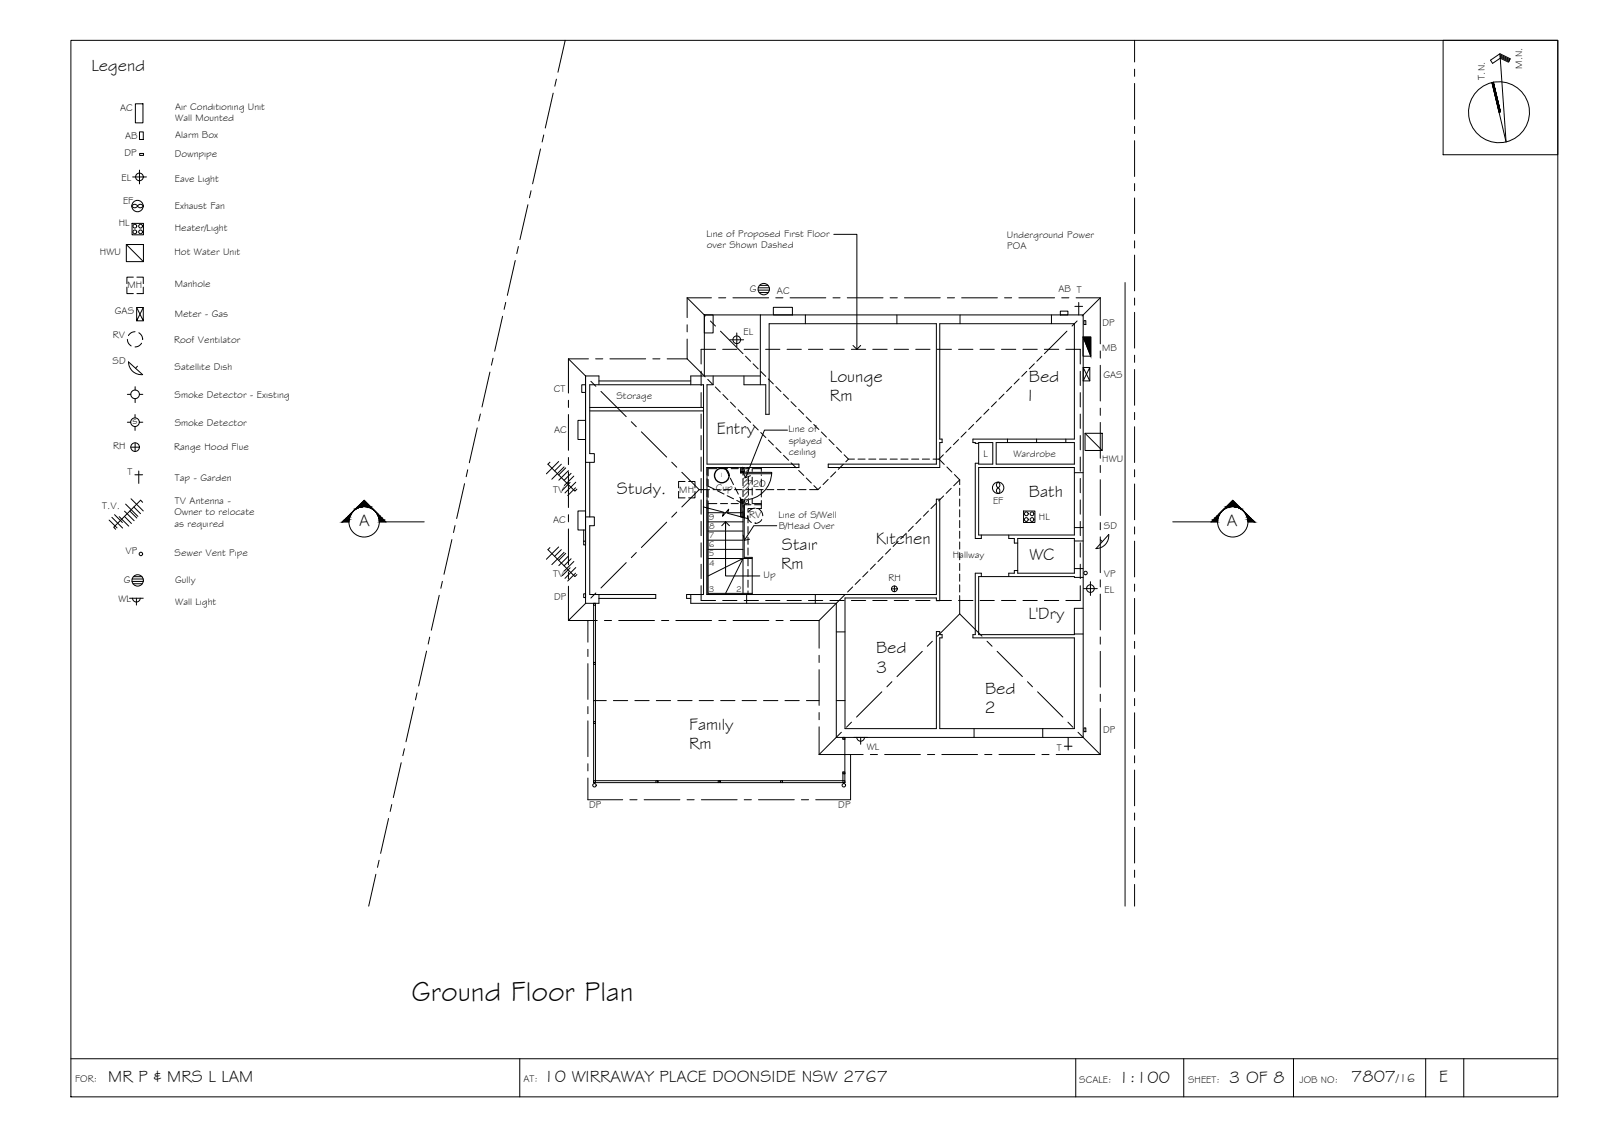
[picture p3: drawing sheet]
<svg xmlns="http://www.w3.org/2000/svg" width="420mm" height="297mm" viewBox="0 0 420 297" stroke-linecap="round" stroke-linejoin="round" font-family="sans-serif">
<!-- layer: BORDER -->
<g fill="none" stroke="#000" stroke-width=".26">
<path d="M18.6 10.6h390v277h-390zM378.5 10.6h30.1v30h-30.1zM393.4 14.1l2.7 1.3-.4 .9-2.2-1-2 1.3-.6-.8 2.5-1.7 1.6 23.1-3.7-15.6M393.4 14.4l2.6 1.2M393.4 14.7l2.5 1.2M393.5 15l2.3 1.1M391.7 21.6l1.8 7.8M18.6 277.6h390M136.3 277.6v10M282.1 277.6v10M310.5 277.6v10M339.2 277.6v10"/>
<path d="M373.9 277.6v10M383.9 277.6v10"/>
<circle cx="393.1" cy="29.4" r="8"/>
</g>
<!-- layer: SECTION POINT -->
<g fill="#000" stroke="#000" stroke-width=".26">
<path d="M92.3 134.4l.4-.4zM93.1 133.6l.5-.3zM93.8 132.8l1.7-1.6 1.7 1.6zM97.9 133.6l.4 .4zM98.3 134l.4 .4zM320.5 134l-.4 .4zM320.5 134l.4-.4zM321.7 132.8l1.6-1.6 1.7 1.6zM325.2 133.3l.6 .3zM326.1 134l.4 .4z"/>
<path d="M89.8 136.8l.6-.5h1.1zM89.8 136.8h1.7v-.5z"/>
<path d="M90.4 136.3l.5-.5h.7zM90.4 136.3h1.1l.1-.5z"/>
<path d="M91.4 135.3h.4l-.9 .5zM90.9 135.8h.7l.2-.5z"/>
<path d="M91.4 135.3l.6-.5zM91.4 135.3h.4l.2-.5z"/>
<path d="M92.3 134.4l-.5 .4zM91.8 134.8l.5-.4z"/>
<path d="M93.1 133.6l.5-.3zM93.1 133.6l-.4 .4z"/>
<path d="M93.6 133.1h.5l-.7 .2zM93.4 133.3l.7-.2z"/>
<path d="M93.6 133.1l1.1-.2zM93.6 133.1l1.1-.2z"/>
<path d="M93.8 132.8h1.4zM93.8 132.9l1.4-.1z"/>
<path d="M95.8 132.8h1.4zM96.4 132.9h.8z"/>
<path d="M96.4 132.9h.8l-.3 .2zM96.9 133.1h.5l-.2-.2z"/>
<path d="M96.9 133.1h.5v.2zM97.4 133.1v.2h.2z"/>
<path d="M97.4 133.3l.5 .3zM97.6 133.3l.4 .3z"/>
<path d="M98.7 134.4l.3 .4zM98.7 134.4l.3 .4h.2z"/>
<path d="M99 134.8h.2v.5zM99.2 134.8v.5h.4z"/>
<path d="M99.2 135.3h.4l-.2 .5zM99.6 135.3l-.2 .5h.7z"/>
<path d="M99.4 135.8h.7l-.6 .5zM99.5 136.3h1.1l-.5-.5z"/>
<path d="M99.5 136.3h1.1l-1.1 .5zM99.5 136.8h1.7l-.6-.5z"/>
<path d="M318.2 136.3l1.1 .5v-.5zM318.2 136.3l1.1 .5h-1.6z"/>
<path d="M318.7 135.8l.6 .5 .2-.5zM318.2 136.3l.5-.5 .6 .5z"/>
<path d="M319.2 135.3l.3 .5 .1-.5zM318.7 135.8l.5-.5 .3 .5z"/>
<path d="M319.7 134.8l-.1 .5 .3-.5zM319.7 134.8l-.1 .5h-.4z"/>
<path d="M320.1 134.4l-.2 .4zM319.7 134.8l.4-.4-.2 .4z"/>
<path d="M321.2 133.3l-.3 .3 .5-.3zM320.9 133.6l.3-.3z"/>
<path d="M321.4 133.1v.2l.5-.2zM321.4 133.1v.2h-.2z"/>
<path d="M321.6 132.9l.3 .2 .6-.2zM321.6 132.9l.3 .2h-.5z"/>
<path d="M321.7 132.8h1.3zM321.7 132.8l.8 .1z"/>
<path d="M323.6 132.8l1.5 .1zM323.6 132.8l1.5 .1z"/>
<path d="M324.2 132.9l1 .2zM324.2 132.9l1 .2z"/>
<path d="M324.7 133.1l.8 .2-.3-.2zM324.7 133.1l.8 .2z"/>
<path d="M325.2 133.3l.6 .3zM325.7 133.6l.4 .4z"/>
<path d="M326.5 134.4l.5 .4zM326.5 134.4l.5 .4h-.2z"/>
<path d="M326.8 134.8l.7 .5zM326.8 134.8l.7 .5h-.5z"/>
<path d="M327 135.3l.9 .5-.4-.5zM327 135.3l.9 .5h-.7z"/>
<path d="M327.2 135.8l1.3 .5-.6-.5zM327.2 135.8l1.3 .5h-1.2z"/>
<path d="M327.3 136.3l1.7 .5-.5-.5zM327.3 136.3l1.7 .5h-1.7z"/>
</g>
<g fill="none" stroke="#000" stroke-width=".26">
<path d="M91.5 136.8h-1.7l5.7-5.6 5.7 5.6M99.5 136.8h11.8M307.6 136.8h11.7M317.7 136.8l5.6-5.6 5.7 5.6h-1.7"/>
<circle cx="95.5" cy="136.8" r="4"/>
<circle cx="323.3" cy="136.8" r="4"/>
</g>
<!-- layer: SERVICES -->
<g fill="none" stroke="#000" stroke-width=".26">
<path d="M35.5 27.2h2v5h-2zM36.6 34.6h1v2h-1zM34.6 58.6h3v3h-3zM34.8 53.8a.86 .86 0 0 1 1.3 .2 .86 .86 0 0 1-1.5 0zM34.8 46.4h3.6M36.1 54a.86 .86 0 0 1 1.5 0M36.1 54a.86 .86 0 0 0 1.5 0M36.6 44.6v3.6M36.6 40.2h1v.5h-1zM33.1 64.1h4.5v4.5h-4.5zM33.1 64.1l4.5 4.5M33.3 75.3v1.7h1.7"/>
<path d="M35 72.7h-1.7v1.7M35.9 72.7h1.7v1.7M37.6 75.3v1.7h-1.7M198.8 76.1h3M198.9 75.5h2.9M199.1 76.7h2.4M199.2 74.8h2.2M282.9 79.3v3.3M33.4 89l.3 1.1 .7 .6M33.7 94.9l3.7 3.3a3.4 3.4 0 0 1-3.7-3.3zM35.4 87l-1.1 .3-.6 .7M35.8 80.6l1.8 3.5v-3.5"/>
<path d="M35.8 84.1l1.8-3.5h-1.8v3.5h1.8M36.1 96l-.6 .6M36.4 87.2l.7 .7 .3 1.1M37.1 90l-.6 .6-1.1 .4M37.4 89h.1M191.4 89.1h3.6M193.2 87.3v3.6M202.8 80.6h5v2h-5zM278.1 81.6h2v1h-2zM281.9 80.3h2M284 88.4v5h2.1l-2-5h2v5M284.1 99.9v-3.6l1.7 3.6"/>
<path d="M284.1 96.3h1.7v3.6h-1.7l1.7-3.6M284.3 84.1h.5v1h-.5zM33.4 103.4h.9M33.4 110.7h.9M34.3 117.2h2.3M35.4 108.7v.9M35.4 111.8v1.1M35.4 101.4v.9M35.4 104.5v1.1M35.4 116.1v2.3M36.6 103.4h.9M36.6 110.7h.9"/>
<path d="M151.6 110.2h2v5h-2zM152.6 100.9h1v2h-1zM284.6 113.6h4.5v4.5h-4.5zM284.6 113.6l4.5 4.5M28.6 136.3l2.1 2.1M29.3 135.6l2.9 2.8M30 134.9l2.1 2.1M31.3 135.5l2.5 2.4M32.6 135.4l1.9 1.8M32.7 134l2.5 2.5M32.9 132.2l3.3 3.2M34 134l1.9 1.8"/>
<path d="M34.4 130.8l3.2 3.2M35.1 132.9l1.8 1.8M35.4 124.5h2M36.4 123.5v3.2M37.4 131.7l-.5-.6-7.1 7.1 .5 .6M144.2 121.2l-.5 .5 7.1 7.1 .5-.6M146.5 121l-3.2 3.2M147.2 121.7l-1.7 1.8M147.9 122.4l-3.2 3.2M148.4 122.7l-1.9 1.8M149.1 123.4l-2.5 2.5M149.5 126.5l-2 2"/>
<path d="M149.8 124.1l-1.9 1.8M150.5 124.8l-2.5 2.5M150.9 127.9l-2 2M151 126.4l-2.8 2.8M151.6 134h2v5h-2zM153.1 139v2.9M153.6 139v2.9M178 128.8v1.7h1.7M179.7 126.2h-1.7v1.7M180.6 126.2h1.7v1.7M182.3 128.8v1.7h-1.7M196.1 135.2l.3 1.1 .7 .7"/>
<path d="M198.1 133.2l-1.2 .4-.6 .6M198.1 137.2h.1M199.1 133.5l.6 .6 .4 1.1M199.8 136.2l-.6 .7-1.1 .3M261.5 126.6l.3-.2a.86 .86 0 0 1 0 1.5 .86 .86 0 0 1-.3-1.3zM261.5 128.1l.3-.2a.86 .86 0 0 1 0 1.5 .86 .86 0 0 1-.3-1.3zM268.4 134h3v3h-3zM34 156.8h3.6M34.6 152.4h3M34.7 151.8h2.9M34.8 156.8a1.01 1.01 0 0 0 1 1 1.01 1.01 0 0 0 1-1M34.9 153h2.4"/>
<path d="M35 151.2h2.2M35.8 156.8v1.8M144.2 143.6l-.5 .5 7.1 7.1 .5-.6M146.5 143.4l-3.2 3.2M147.2 144.1l-1.7 1.8M147.9 144.8l-3.2 3.2M148.4 145.1l-1.9 1.8M149.1 145.8l-2.5 2.5M149.5 148.9l-2 2M149.8 146.5l-1.9 1.8M150.5 147.2l-2.5 2.5M150.9 150.3l-2 2"/>
<path d="M151 148.8l-2.8 2.8M153.1 155.7h.5v1h-.5zM153.1 141.9h.5v1h-.5zM233.8 154.4h1.5M234.6 153.6v1.5M284.2 154.3h3.6M286 152.5v3.6M287.4 143.8a3.4 3.4 0 0 0 3.4-3.7l-3.3 3.7M288.6 141.5l.5 .5M223.9 193.3h3.6M224.7 193.3a1.01 1.01 0 0 0 1 1 1.01 1.01 0 0 0 1-1M225.7 193.3v1.8"/>
<path d="M279.1 195.6h2.1M280.1 193.4v3.2M284.3 190.8h.5v1h-.5z"/>
<circle cx="35.4" cy="59.3" r=".5"/>
<circle cx="36.1" cy="54" r="1.49"/>
<circle cx="36.6" cy="46.4" r="1.01"/>
<circle cx="36.9" cy="59.3" r=".5"/>
<circle cx="35.4" cy="60.8" r=".5"/>
<circle cx="36.9" cy="60.8" r=".5"/>
<circle cx="200.3" cy="75.8" r="1.49"/>
<circle cx="193.2" cy="89.1" r="1.01"/>
<circle cx="35.4" cy="110.7" r="1.13"/>
<circle cx="35.4" cy="103.4" r="1.13"/>
<circle cx="35.4" cy="117.2" r="1.13"/>
<circle cx="261.8" cy="127.9" r="1.49"/>
<circle cx="269.2" cy="134.7" r=".5"/>
<circle cx="269.2" cy="136.2" r=".5"/>
<circle cx="270.7" cy="134.7" r=".5"/>
<circle cx="270.7" cy="136.2" r=".5"/>
<circle cx="36.1" cy="152.2" r="1.49"/>
<circle cx="37" cy="145.2" r=".46"/>
<circle cx="234.6" cy="154.4" r=".75"/>
<circle cx="284.7" cy="150.2" r=".46"/>
<circle cx="286" cy="154.3" r="1.01"/>
<circle cx="155.9" cy="205.9" r=".46"/>
<circle cx="221.3" cy="205.9" r=".46"/>
</g>
<!-- layer: BOUNDARY -->
<g fill="none" stroke="#000" stroke-width=".26">
<path d="M148.2 10.6l-1.9 8.3M297.6 10.6v5.6M297.6 18.1v1.9M141.8 39l-2.1 9.2M142.6 35.4l-.4 1.8M145.1 24.4l-2.1 9.2M145.9 20.8l-.4 1.8M297.6 21.9v9.4M297.6 33.1v1.9M297.6 36.9v9.4M138.5 53.7l-2.1 9.1M139.3 50l-.4 1.9"/>
<path d="M297.6 48.1v1.9M297.6 51.9v9.3M132.6 79.3l-.4 1.8M135.1 68.3l-2 9.1M136 64.6l-.5 1.9M297.6 63.1v1.9M297.6 66.9v9.4M297.6 78.1v1.9M128.5 97.6l-2.1 9.1M129.3 93.9l-.4 1.8M131.8 82.9l-2.1 9.2M297.6 81.9v9.4"/>
<path d="M297.6 93.1v1.9M297.6 96.9v9.3M125.2 112.2l-2.1 9.1M126 108.5l-.4 1.9M297.6 108.1v1.9M297.6 111.9v9.4M119.3 137.8l-.4 1.8M121.8 126.8l-2 9.1M122.7 123.2l-.4 1.8M297.6 123.1v1.9M297.6 126.9v9.4M297.6 138.1v1.9"/>
<path d="M115.2 156.1l-2.1 9.1M116 152.4l-.4 1.8M118.5 141.4l-2.1 9.2M297.6 141.9v9.3M297.6 153.1v1.9M297.6 156.9v9.4M111.9 170.7l-2.1 9.1M112.7 167l-.4 1.9M297.6 168.1v1.9M297.6 171.9v9.4M105.2 200l-2 9.1M106.1 196.3l-.5 1.8"/>
<path d="M108.5 185.3l-2 9.2M109.4 181.7l-.4 1.8M297.6 183.1v1.9M297.6 186.9v9.4M297.6 198.1v1.9M101.9 214.6l-2.1 9.1M102.8 210.9l-.5 1.8M297.6 201.9v9.4M297.6 213.1v1.9M297.6 216.9v9.4M98.6 229.2l-1.9 8.4M99.4 225.5l-.4 1.9"/>
<path d="M297.6 228.1v1.9M297.6 231.9v5.7"/>
</g>
<!-- layer: EXISTING -->
<g fill="none" stroke="#000" stroke-width=".26">
<path d="M153.6 98.6v22.6h2.3v-2.3h-1.2v-18h29.8v55h-4.4v1h1.1M153.6 98.6v59.6h3.5v-2.3M153.6 98.6h3.5v2.3M157.1 99.9h24.1M184.7 82.6h2.3v4.7h-2.3zM184.7 82.6h99.4v110.7h-64.8v-35.1h-38.1v-2.3M184.7 82.6v16M187 98.6v2.3h-1.6v20.8h24.1v.9h-24.1v33.3h60.2v-25h.9v26.6h-.9v-.7h-24v34.2h24v-25.4h.9v.8h.6v.8h-.6v23.8h35.3v-23.8h-26.6v-.8h.6v-16.1h1.6v.9M195.1 98.6v2.3h5.7v7.7h.9v-23.7h43.9v36.8h-28.4v.9h29.3v-6.6h.6v-.9h-.6v-30.2h35.3v30.2h-26.6v.9l1.5 .2M199.4 82.6v18.3M199.4 98.6h-18.2v2.3M211.2 82.6v2.3"/>
<path d="M235.2 82.6v2.3M251.8 82.6v2.3M275.8 82.6v2.3M154.7 107.7h29.8M154.7 106.8h29.8M256.7 116h3.7v5.7h-3.7zM261.3 116h20.5v5.7h-20.5zM264.2 115.1v.9M271.9 115.1v.9M279.5 115.1v.9M153.6 135.5h2.3v2.3h-1.2v18.1h17.3v1h-14.9M154.7 121.2v14.3"/>
<path d="M256.7 122.6h25.1v17.7h-25.1zM256.7 121.4h-.9v19.8h1.6v-.9M281.8 138.3h2.3M281.8 123.9h2.3M155.7 158.2h.5v.5h-.5zM155.7 158.2v47h65.9M156.2 158.2v46.5h64.9v-2.3M195.8 155.9v2.3M213.8 155.9v2.3M264.6 140.3v.9h1.4v1.2h.9M266.9 141.2h14.9v9.1h-14.9zM266.9 149.6h-.9v.7h-1.4v.9"/>
<path d="M281.8 149.1h2.3M281.8 141.8h2.3M284.1 151.4h-2.3v-.2h-25.1v15.2h25.1v-6.9h2.3M155.7 173.7h.5v.5h-.5zM219.3 165.7h2.3M281.8 166.2h2.3M155.7 189.2h.5v.5h-.5zM155.7 183.7h3.3M160.9 183.7h3.7M166.5 183.7h3.8M172.1 183.7h3.8M177.7 183.7h3.8"/>
<path d="M183.4 183.7h3.7M189 183.7h3.8M194.6 183.7h3.8M200.2 183.7h3.8M205.9 183.7h3.7M211.5 183.7h3.3M219.3 183.7h2.3M221.1 193.3h.5v.5h-.5zM221.1 193.3v.5M221.6 193.3v11.9M255.5 191v2.3M273.5 191v2.3"/>
<path d="M155.7 204.7h.5v.5h-.5zM172.5 204.7v.5v-.5h-.5v.5M188.9 204.7v.5v-.5h-.5v.5M205.2 204.7v.5v-.5h-.5v.5M221.1 204.7h.5v.5h-.5zM221.1 202.4h.5v.5h-.5z"/>
</g>
<!-- layer: ROOFPLAN EXIST. -->
<g fill="none" stroke="#000" stroke-width=".26">
<path d="M180.2 78.1v5.2M180.2 78.1h6.4M180.2 78.1l4.8 4.7M188.5 78.1h1.8M192.2 78.1h9.4M203.5 78.1h1.8M207.2 78.1h9.4M218.5 78.1h1.8M222.2 78.1h9.4M233.5 78.1h1.8M237.2 78.1h9.4M248.5 78.1h1.8"/>
<path d="M252.2 78.1h9.4M263.5 78.1h1.8M267.2 78.1h9.4M278.5 78.1h1.8M282.2 78.1h6.4M288.6 78.1v12M288.6 78.1l-4.8 4.7M149.1 94.1v9M149.1 94.1h5.2M149.1 94.1l4.5 4.5M155 100l1.3 1.3M156.2 94.1h1.9"/>
<path d="M160 94.1h9.3M171.2 94.1h1.9M175 94.1h5.2M180.2 85.1v1.9M180.2 88.9v5.2M180.2 94.1l4.7 4.7M185.6 99.5l1.3 1.3M186.3 84.2l1.3 1.3M189 86.8l5.9 5.9M195.5 93.4l1.4 1.3M197.5 95.4l1.3 1.3M199.5 97.4l1.3 1.3"/>
<path d="M201.5 99.3l1.3 1.4M267.3 99.3l-1.3 1.4M269.3 97.4l-1.3 1.3M271.3 95.4l-1.4 1.3M273.3 93.4l-1.4 1.3M279.8 86.8l-5.9 5.9M282.5 84.2l-1.3 1.3M288.6 92v1.9M288.6 95.8v9.3M149.1 104.9v1.9M149.1 108.7v9.4M149.1 119.9v1.9"/>
<path d="M157.6 102.6l6.6 6.6M165.6 110.6l1.3 1.3M168.2 113.2l6.6 6.6M187.6 101.4l1.3 1.4M189.6 103.4l1.3 1.4M191.6 105.4l1.3 1.4M193.6 107.4l1.3 1.3M195.6 109.4l1.3 1.3M197.5 111.4l1.4 1.3M199.5 113.4l1.4 1.3M201.5 115.4l1.3 1.3M203.5 101.3l1.3 1.4"/>
<path d="M203.5 117.4l1.3 1.3M205.5 103.3l1.3 1.3M205.5 119.4l1.3 1.3M207.5 105.3l1.3 1.3M209.5 107.3l1.3 1.3M211.4 109.3l1.4 1.3M213.4 111.3l1.4 1.3M215.4 113.3l1.4 1.3M217.4 115.2l1.3 1.4M219.4 117.2l1.3 1.4M221.4 119.2l1.1 1.2M247.4 119.2l-1.1 1.2"/>
<path d="M249.4 117.2l-1.3 1.4M251.4 115.2l-1.3 1.4M253.4 113.3l-1.3 1.3M255.4 111.3l-1.4 1.3M257.4 109.3l-1.4 1.3M259.3 107.3l-1.3 1.3M261.3 105.3l-1.3 1.3M263.3 103.3l-1.3 1.3M265.3 101.3l-1.3 1.4M288.6 107v1.9M288.6 110.8v9.3M149.1 123.7v9.4"/>
<path d="M149.1 134.9v1.9M149.1 138.7v9.4M174.8 136.9l-6.6 6.6M176.2 121.2l1.3 1.3M177.5 134.3l-1.3 1.3M178.8 123.8l4.6 4.6M183.4 128.4l-4.6 4.5M183.4 128.4h2.7M187 128.4h1.9M189.8 128.4h1.9M192.6 128.4h1.9M195.5 128.4h1.8"/>
<path d="M198.3 128.4h1.8M201.1 128.4h1.9M203.9 128.4h1.9M206.7 128.4h1.9M207.5 121.3l1.3 1.4M209.5 123.3l1.3 1.3M209.5 128.4h1.9M211.5 125.3l1.3 1.3M213.5 127.3l1 1.1h-2.2M215.2 127.7l-.7 .7M217.2 125.7l-1.3 1.3M219.2 123.7l-1.3 1.3"/>
<path d="M221.2 121.7l-1.4 1.4M224.1 120.4h-1.6l-.7 .7M225 120.4h1.9M227.8 120.4h1.9M230.7 120.4h1.8M233.5 120.4h1.8M236.3 120.4h1.9M237.5 139.9l-1.3 1.4M239.1 120.4h1.9M239.5 138l-1.3 1.3M241.5 136l-1.3 1.3M241.9 120.4h1.9"/>
<path d="M243.5 134l-1.3 1.3M244.7 120.4h1.6M245.5 132l-1.3 1.3M246.3 120.4l1.4 1.4M247.5 130l-1.3 1.3M248.3 122.4l1.3 1.4M249.5 128l-1.4 1.3M250.3 124.4l1.4 1.4M251.7 125.8v1.3M251.7 128v1.9M251.7 130.8v1.9M251.7 133.6v1.9"/>
<path d="M251.7 136.5v1.8M251.7 139.3v1.8M251.7 125.8l-1.6 1.6M288.6 122v1.9M288.6 125.8v9.3M288.6 137v1.9M149.1 149.9v1.9M149.1 153.7v9M153.6 158.1l-4.5 4.6M156.3 155.5l-1.3 1.3M164.2 147.5l-6.6 6.6M166.9 144.9l-1.3 1.3"/>
<path d="M221.6 155.9l-6.8 6.8M223.6 153.9l-1.3 1.3M225.6 151.9l-1.3 1.3M227.6 149.9l-1.3 1.3M229.6 147.9l-1.3 1.3M231.6 145.9l-1.3 1.3M233.6 143.9l-1.4 1.4M235.5 141.9l-1.3 1.4M251.7 142.1v1.8M251.7 144.9v1.9M251.7 147.7v1.9M251.7 150.5v1.9"/>
<path d="M251.7 153.3v1.9M251.7 156.1v4.8M288.6 140.8v9.3M288.6 152v1.9M288.6 155.8v9.3M149.1 162.7h7.5M154.2 162.7v5.7M154.2 170.2v1.9M154.2 174v9.4M158.5 162.7h1.9M162.3 162.7h9.3M173.5 162.7h1.9"/>
<path d="M177.3 162.7h9.3M188.5 162.7h1.9M192.3 162.7h9.3M203.5 162.7h1.9M207.3 162.7h7.5M214.8 162.7v7.2M214.8 171.8v1.9M214.8 175.6v9.3M233.9 178.7l-1.3 1.4M241.9 170.8l-6.6 6.6M244.5 168.1l-1.3 1.3M251.7 160.9l-5.8 5.9"/>
<path d="M251.7 160.9l5.8 5.9M258.9 168.1l1.3 1.3M261.5 170.8l6.6 6.6M269.5 178.7l1.3 1.4M288.6 167v1.9M288.6 170.8v9.3M154.2 185.2v1.9M154.2 189v9.4M214.8 197.8h11.6M214.8 186.8v1.9M214.8 190.6v7.2M220.7 192l-5.9 5.8"/>
<path d="M223.1 197.8v11.9h-9.2M223.3 189.3l-1.3 1.4M228.3 197.8h1.8M231.3 181.4l-6.7 6.6M232 197.8h9.4M243.3 197.8h1.8M247 197.8h9.4M258.3 197.8h1.8M262 197.8h9.4M272.1 181.4l6.7 6.6M273.3 197.8h1.8M277 197.8h11.6"/>
<path d="M280.1 189.3l1.3 1.4M282.7 192l5.9 5.8M288.6 182v1.9M288.6 185.8v12M154.2 200.2v1.9M154.2 204v5.7h9.1M165.2 209.7h1.9M168.9 209.7h9.4M180.2 209.7h1.9M183.9 209.7h9.4M195.2 209.7h1.9M198.9 209.7h9.4"/>
<path d="M210.2 209.7h1.9"/>
</g>
<!-- layer: 0.13 -->
<path d="M295.1 74.1v163.5M184.5 132.9l5.3 1.4-.3 1.1 1.6-1.9-.3 1.1 5.4 1.4M202.4 123.8a7.2 7.2 0 0 1-7.2 7.3" fill="none" stroke="#000" stroke-width=".26"/>
<!-- layer: SERVICES -->
<path d="M284.1 88.4h2v5z" fill="#000" stroke="#000" stroke-width=".26"/>
<!-- layer: NEWWORK -->
<g fill="none" stroke="#000" stroke-width=".26">
<path d="M183.9 97.3v3.8M187.7 91.6h-3.8v3.8M189.5 91.6h3.8M195.2 91.6h3.7M200.8 91.6h3.7M206.4 91.6h3.8M212 91.6h3.8M217.7 91.6h3.7M223.3 91.6h3.7M228.9 91.6h3.8M234.5 91.6h3.8M240.2 91.6h3.7"/>
<path d="M245.8 91.6h3.7M251.4 91.6h3.8M257 91.6h3.8M262.7 91.6h3.7M268.3 91.6h3.7M273.9 91.6h3.8M279.5 91.6h3.8v3.8M283.3 97.3v3.8M183.9 102.9v3.8M183.9 108.6v3.7M183.9 114.2v3.7M183.9 119.8v3.8"/>
<path d="M283.3 102.9v3.8M283.3 108.6v3.7M283.3 114.2v3.7M283.3 119.8v3.8M183.9 125.4v3.8M183.9 131.1v3.7M183.9 136.7v3.7M194.3 122.6h.9v1h-.9zM194.3 131.2h.9v4.5l-.9-.2zM196.3 122.6v1.6M196.3 125.1v1.9M196.3 127.9v1.9"/>
<path d="M196.3 130.7v1.6M283.3 125.4v3.8M283.3 131.1v3.7M283.3 136.7v3.7M183.9 153.6v3.8h3.8M183.9 142.3v3.8M183.9 147.9v3.8M189.5 157.4h3.8M195.2 157.4h3.7M200.8 157.4h3.7M206.4 157.4h3.8M212 157.4h3.8"/>
<path d="M217.7 157.4h3.7M223.3 157.4h3.7M228.9 157.4h3.8M234.5 157.4h3.8M240.2 157.4h3.7M245.8 157.4h3.7M251.4 157.4h3.8M257 157.4h3.8M262.7 157.4h3.7M268.3 157.4h3.7M273.9 157.4h3.8M283.3 153.6v3.8h-3.8"/>
<path d="M283.3 142.3v3.8M283.3 147.9v3.8"/>
</g>
<!-- layer: BORDER -->
<g fill="#000" stroke="#000" stroke-width=".26">
<path d="M391.3 21.6l1.9 7.8zM391.3 21.6h.3l1.6 7.8z"/>
<path d="M391.6 21.6l1.6 7.8h.3zM391.6 21.6l1.9 7.8z"/>
</g>
<!-- layer: STAIRS -->
<g fill="none" stroke="#000" stroke-width=".26">
<path d="M185.4 125.5v1.9M185.4 128.3v1.9M185.4 131.1v24.8h11.9v-9.8h-2.1v-11.6M185.7 125.7v1.9M185.7 128.5v1.9M185.7 131.3v24.3h11.6M185.7 132h2.3M185.7 139.2h9.2M185.7 136.8h9.2M185.7 134.4h9.2M185.7 127.5l1.7 .8M186.5 122.6h-1.1v2"/>
<path d="M187.4 122.6h1.9M188 122.9h-2.3v1.9M188.2 128.7l1.7 .8M189 122.9h1.8M189 132h1.8M189.3 137.8l1-1 1 1M190.2 122.6h1.9M190.3 138.8v-2v14.2h9M190.3 122.9l.8 1.6M190.7 130l1.7 .8M191.5 125.4l.9 1.6M191.8 122.9h1.8"/>
<path d="M191.8 132h1.8M192.8 127.9l.8 1.7M193 122.6h1.9M194.1 130.4l.8 1.6-1.7-.8M194.6 122.9h1.9M194.6 132h1.9M194.9 122.9v1.7M194.9 125.5v1.9M194.9 128.3v1.9M194.9 131.1v1.9M194.9 133.9v21.7M195.8 122.6h1.9"/>
<path d="M196.2 135.2v1.9M196.2 138v1.9M197 132.3h-1.8v1.3M197.3 122.9v1.3M197.3 125.1v1.9M197.3 127.9v1.9M197.3 130.7v1.3M197.4 122.9h2.3M197.4 132h2.3M197.4 133.3h-1.2v1M197.9 132.3h1.8M198.7 122.6h1v2.1"/>
<path d="M199.7 125.6v1.9M199.7 128.4v1.9M199.7 131.2v2.1h-1.3M185.7 151l9.2-4.6-4.6 9.2M185.7 146.4h11.6M185.7 144h9.2M185.7 141.6h9.2M196.2 140.9v1.8M196.2 143.7v1.8M196.2 146.5v1.9M196.2 149.3v1.9M196.2 152.1v1.9"/>
<path d="M196.2 154.9v1"/>
</g>
<!-- layer: HATCH -->
<g fill="#545454" stroke="#545454" stroke-width=".26">
<path d="M194.7 131.7h.2v.3z"/>
<path d="M194.3 134.4h.6v1.1z"/>
<path d="M194.9 134.4h.3v1.2z"/>
<path d="M194.3 122.6l.9 .3v-.3zM194.3 122.6l.9 .3h-.9z"/>
<path d="M194.9 122.9l.3 .7v-.7zM194.9 122.9l.3 .7h-.3z"/>
<path d="M194.3 122.9l.6 .7v-.7zM194.3 122.9l.6 .7h-.6z"/>
<path d="M194.3 131.7l.6 .3-.2-.3zM194.3 131.7l.6 .3h-.6z"/>
<path d="M194.9 131.2l.3 .5v-.5zM194.9 131.2l.3 .5h-.3z"/>
<path d="M194.5 131.2l.4 .5v-.5zM194.5 131.2l.4 .5z"/>
<path d="M194.3 131.2l.4 .5-.2-.5zM194.3 131.2l.4 .5h-.4z"/>
<path d="M194.9 131.7l.3 .3v-.3zM194.9 131.7l.3 .3h-.3z"/>
<path d="M194.9 132l.3 2.4v-2.4zM194.9 132l.3 2.4h-.3z"/>
<path d="M194.3 132l.6 2.4v-2.4zM194.3 132l.6 2.4h-.6z"/>
<path d="M194.3 134.4v1.1h.6zM194.3 135.5h.6v.1z"/>
<path d="M194.9 134.4v1.2h.3zM194.9 135.6l.3 .1z"/>
</g>
<!-- layer: 0 -->
<path d="M218.7 61.4h6v30.2M223.7 90.6l1 1 1-1M206.5 112.8h-6l-5 12.5M195 124l.5 1.3 1.3-.6M203.7 137.8h-6l-2.5 3.9M194.9 140.3l.3 1.4 1.4-.3" fill="none" stroke="#000" stroke-width=".26"/>
<!-- layer: MASK -->
<path d="M195.2 123.8l7.2 .4h-7.2zM195.2 123.8l7.2 .4v-.4z" fill="#fff" stroke="#fff" stroke-width=".26"/>
<path d="M195.2 123.8h7.2v.4h-7.2z" fill="none" stroke="#fff" stroke-width=".26"/>
<!-- layer: DOORS -->
<path d="M194.3 123.6h.9v.2l-.9 .2zM194.3 130.9l.9 .2v.1h-.9zM195.2 123.8h7.2v.4h-7.2z" fill="none" stroke="#000" stroke-width=".26"/>
<!-- layer: HATCH -->
<path d="M195.7 122.6l-.8 .8M196.3 123.1l-1.4 1.4M196.3 124.2l-1.4 1.4M196.3 125.3l-1.4 1.4M196.3 126.5l-1.4 1.4M196.3 127.6l-1.4 1.4M196.3 128.7l-1.4 1.4M196.3 129.8l-1.4 1.4M196.3 131l-1.4 1.3M196.3 132.1l-.3 .2" fill="none" stroke="#545454" stroke-width=".26"/>
<!-- layer: TEXT -->
<circle cx="189.3" cy="124.7" r="1.92" fill="none" stroke="#000" stroke-width=".36"/>
<text font-size="7.5" x="107.9" y="262.3">Ground Floor Plan</text>
<g font-size="4.5">
<text x="24" y="18.6">Legend</text>
<text x="217.7" y="100.2">Lounge</text>
<text x="269.8" y="100.2">Bed</text>
<text x="217.7" y="105.2">Rm</text>
<text x="268.8" y="105.2">1</text>
<text x="188" y="113.7">Entry</text>
<text x="161.8" y="129.5">Study.</text>
<text x="269.8" y="130.4">Bath</text>
<text x="94.2" y="137.9">A</text>
<text x="321.8" y="137.9">A</text>
<text x="229.7" y="142.7">Kitchen</text>
<text x="204.8" y="149.2">Rm</text>
<text x="205" y="144.1">Stair</text>
<text x="270" y="146.9">WC</text>
<text x="269.7" y="162.4">L'Dry</text>
<text x="229.8" y="171.3">Bed</text>
<text x="229.8" y="176.3">3</text>
<text x="258.4" y="182">Bed</text>
<text x="180.7" y="191.3">Family</text>
<text x="258.2" y="187">2</text>
<text x="180.7" y="196.3">Rm</text>
<text x="28.4" y="283.6">MR P &amp; MRS L LAM</text>
<text x="142.6" y="283.6">10 WIRRAWAY PLACE DOONSIDE NSW 2767</text>
<text x="293.3" y="283.9">1:100</text>
<text x="322.3" y="283.9">3 OF 8</text>
<text x="354.4" y="283.8">7807</text>
<text x="377.4" y="283.7">E</text>
</g>
<text font-size="3.2" x="366.2" y="283.8">/16</text>
<g font-size="2.6">
<text x="389.5" y="20.9" transform="rotate(-90 389.5 20.9)">T.N.</text>
<text x="399.2" y="18" transform="rotate(-90 399.2 18)">M.N.</text>
<text x="31.5" y="29.1">AC</text>
<text x="45.9" y="28.8">Air Conditioning Unit</text>
<text x="46" y="31.7">Wall Mounted</text>
<text x="32.6" y="41">DP</text>
<text x="32.8" y="36.4">AB</text>
<text x="45.8" y="41.3">Downpipe</text>
<text x="45.9" y="36.3">Alarm Box</text>
<text x="31.9" y="47.4">EL</text>
<text x="45.9" y="47.6">Eave Light</text>
<text x="32.3" y="53.6">EF</text>
<text x="31.1" y="59.3">HL</text>
<text x="45.9" y="54.8">Exhaust Fan</text>
<text x="45.8" y="60.7">Heater/Light</text>
<text x="185.3" y="62.1">Line of Proposed First Floor</text>
<text x="185.4" y="65">over Shown Dashed</text>
<text x="264.1" y="62.3">Underground Power</text>
<text x="264.2" y="65.2">POA</text>
<text x="26.2" y="66.9">HWU</text>
<text x="45.7" y="67">Hot Water Unit</text>
<text x="33.4" y="75.6">MH</text>
<text x="45.8" y="75.2">Manhole</text>
<text x="196.7" y="76.6">G</text>
<text x="203.8" y="77.2">AC</text>
<text x="277.6" y="76.7">AB T</text>
<text x="30.1" y="82.3">GAS</text>
<text x="45.8" y="83">Meter - Gas</text>
<text x="29.6" y="88.5">RV</text>
<text x="45.6" y="89.8">Roof Ventilator</text>
<text x="195" y="87.8">EL</text>
<text x="289.1" y="85.4">DP</text>
<text x="29.5" y="95.5">SD</text>
<text x="289.1" y="91.9">MB</text>
<text x="45.8" y="96.9">Satellite Dish</text>
<text x="289.4" y="99.2">GAS</text>
<text x="45.8" y="104.2">Smoke Detector - Existing</text>
<text x="145.3" y="102.7">CT</text>
<text x="161.7" y="104.5">Storage</text>
<text x="34.8" y="111.2">s</text>
<text x="45.8" y="111.6">Smoke Detector</text>
<text x="145.4" y="113.4">AC</text>
<text x="206.8" y="113.4">Line of</text>
<text x="29.7" y="117.8">RH</text>
<text x="45.7" y="118">Range Hood Flue</text>
<text x="206.8" y="116.3">splayed</text>
<text x="206.9" y="119.2">ceiling</text>
<text x="258" y="119.7">L</text>
<text x="265.8" y="119.7">Wardrobe</text>
<text x="33.4" y="124.4">T</text>
<text x="289.1" y="121.2">HWU</text>
<text x="45.9" y="126.1">Tap - Garden</text>
<text x="145.1" y="129.2">TV</text>
<text x="178.2" y="129.3">MH</text>
<text x="187.7" y="128.8">Cup</text>
<text x="195.7" y="127.7">720</text>
<text x="26.8" y="133.3">T.V.</text>
<text x="45.7" y="135.1">Owner to relocate</text>
<text x="45.9" y="132.2">TV Antenna -</text>
<text x="145.1" y="137.2">AC</text>
<text x="196.5" y="135.9">RV</text>
<text x="204.2" y="135.7">Line of S/Well</text>
<text x="260.4" y="132.2">EF</text>
<text x="272.5" y="136.4">HL</text>
<text x="45.8" y="138">as required</text>
<text x="204.2" y="138.6">B/Head Over</text>
<text x="289.5" y="138.7">SD</text>
<text x="32.9" y="145.1">VP</text>
<text x="45.8" y="145.9">Sewer Vent Pipe</text>
<text x="249.9" y="146.2">Hallway</text>
<text x="32.5" y="153">G</text>
<text x="45.9" y="152.9">Gully</text>
<text x="145.1" y="151.3">TV</text>
<text x="200.3" y="151.7">Up</text>
<text x="233" y="152.3">RH</text>
<text x="289.5" y="151.3">VP</text>
<text x="289.7" y="155.5">EL</text>
<text x="31.1" y="157.7">WL</text>
<text x="46" y="158.5">Wall Light</text>
<text x="145.3" y="157.2">DP</text>
<text x="227.3" y="196.7">WL</text>
<text x="277.2" y="196.8">T</text>
<text x="289.3" y="192.1">DP</text>
<text x="154.5" y="211.9">DP</text>
<text x="219.9" y="211.9">DP</text>
<text x="19.7" y="283.8">FOR:</text>
<text x="137.3" y="283.6">AT:</text>
<text x="283" y="283.9">SCALE:</text>
<text x="311.6" y="283.9">SHEET:</text>
<text x="340.8" y="283.9">JOB NO:</text>
</g>
<g font-size="2.2">
<text x="185.9" y="136.3">9</text>
<text x="185.9" y="141.1">7</text>
<text x="185.9" y="143.5">6</text>
<text x="186" y="138.7">8</text>
<text x="185.9" y="145.9">5</text>
<text x="186" y="148.3">4</text>
<text x="185.9" y="155.1">3</text>
<text x="193.1" y="155.1">2</text>
</g>
<text font-size="1.7" x="188.8" y="125.2">1</text>
</svg>
